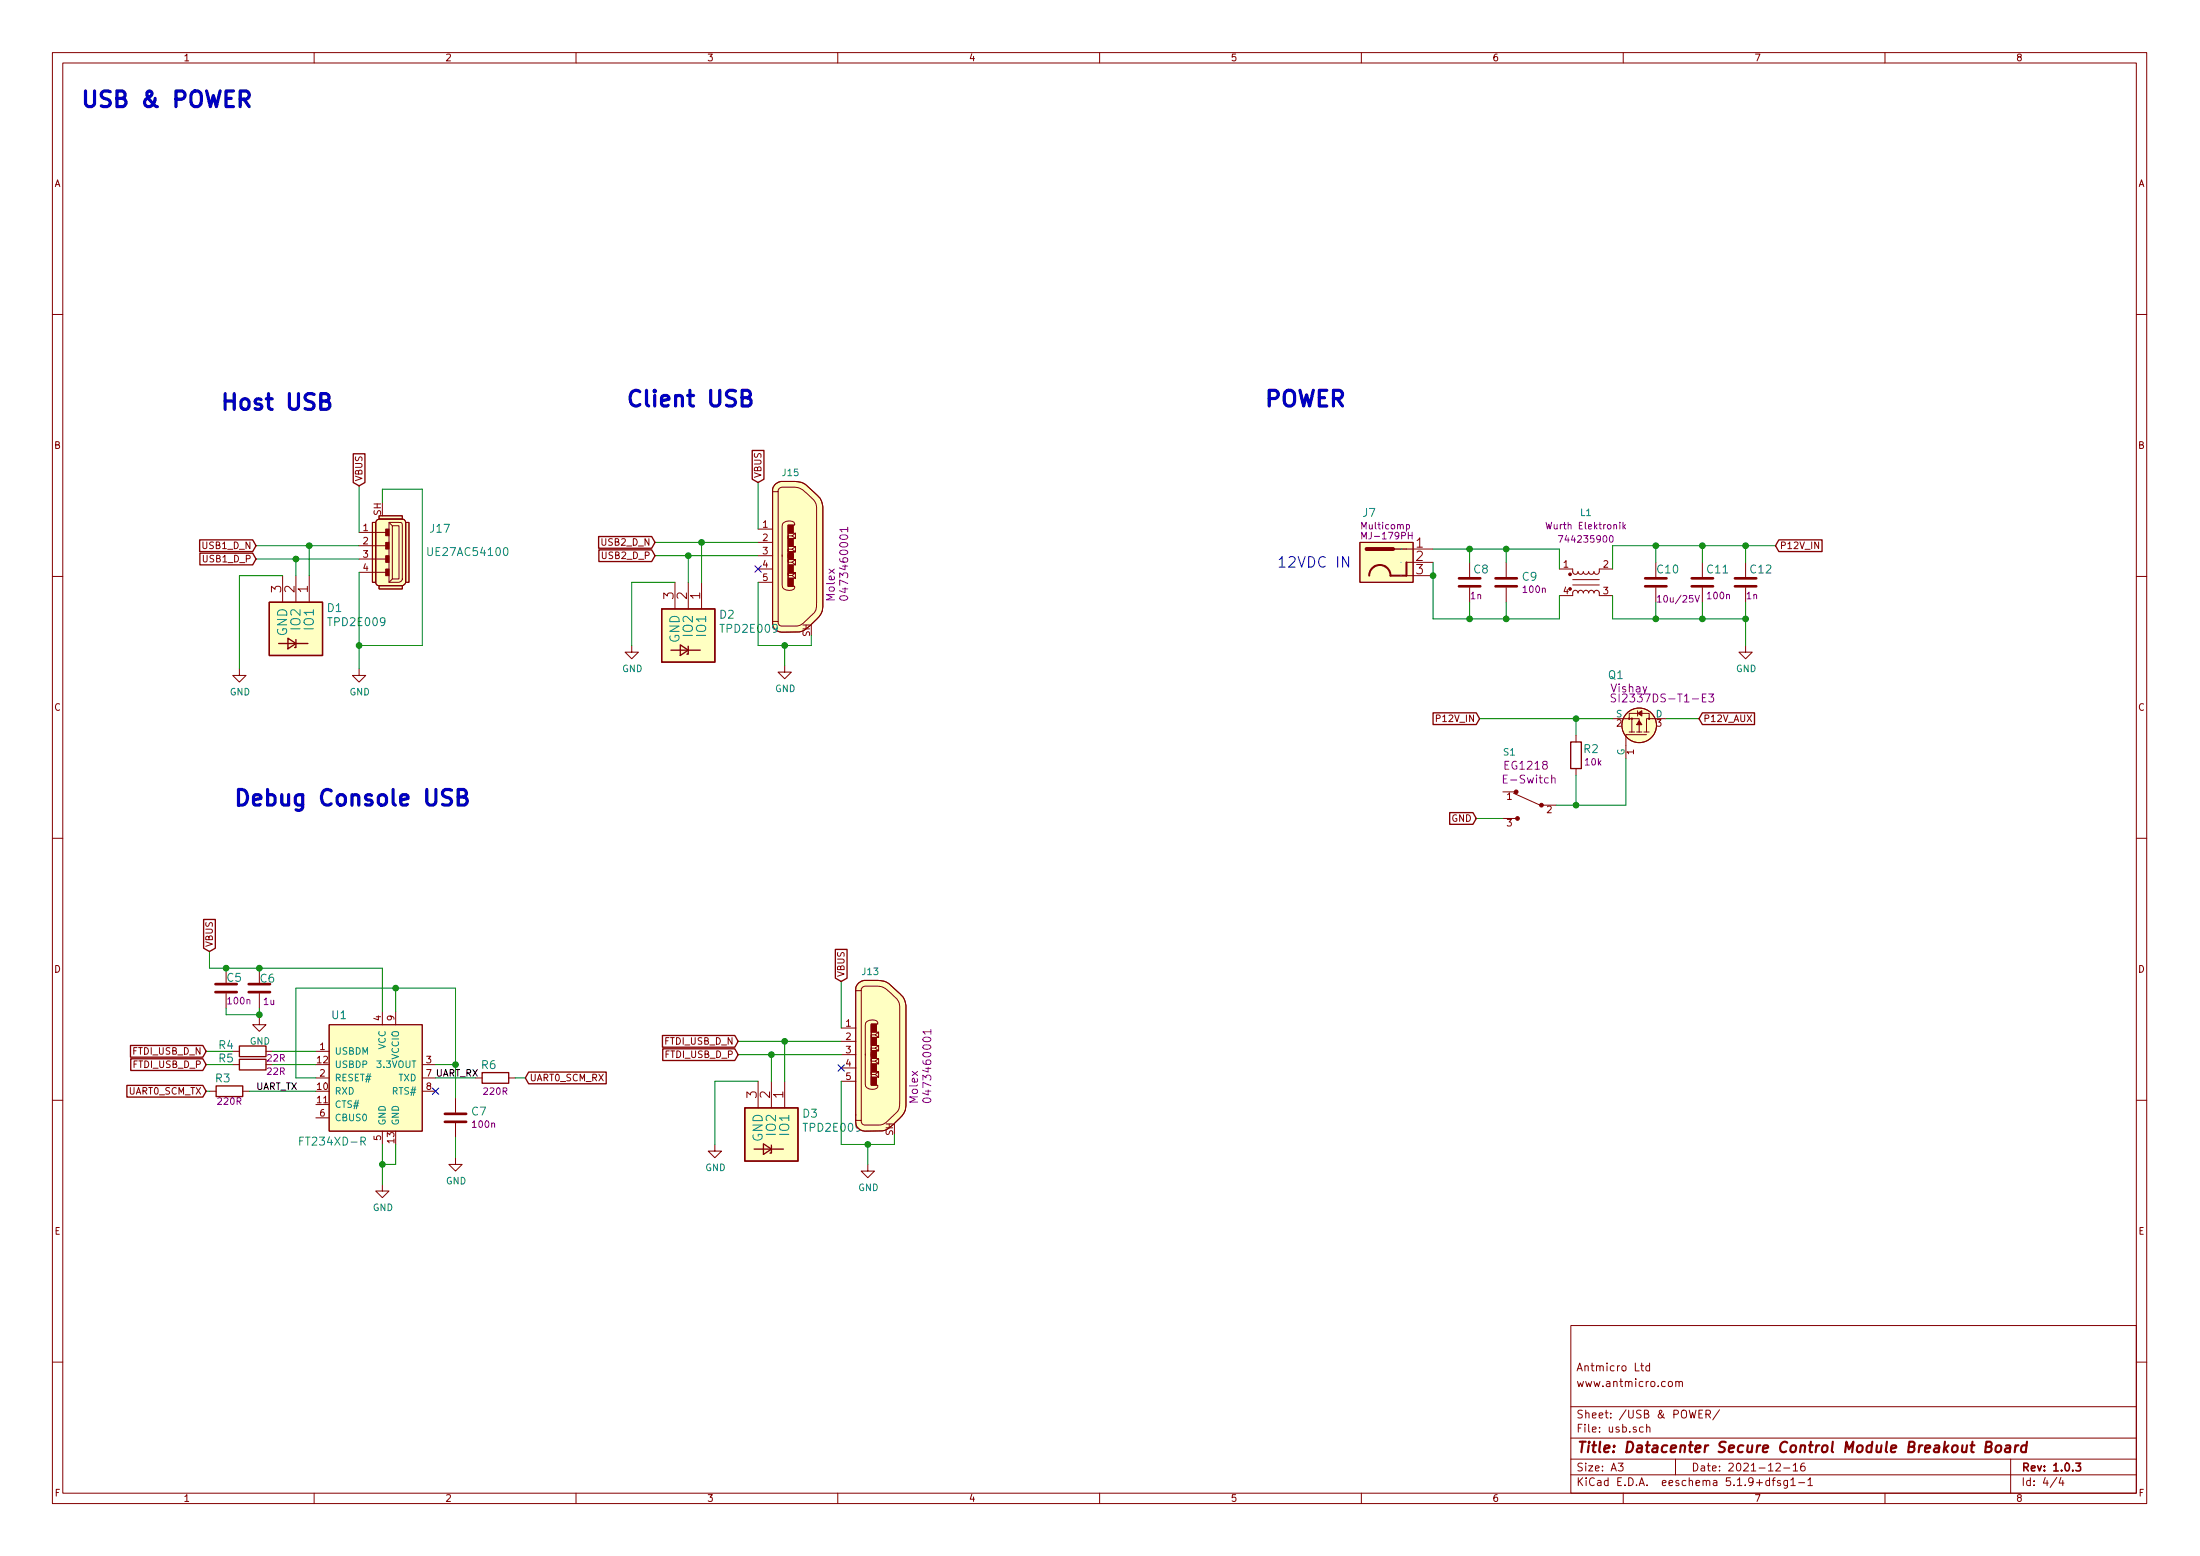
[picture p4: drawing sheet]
<svg xmlns="http://www.w3.org/2000/svg" width="420mm" height="297mm" viewBox="0 0 420 297" stroke-linecap="round" stroke-linejoin="round" font-family="sans-serif">
<g fill="none" stroke="#840000" stroke-width=".19">
<path d="M10 10h400v277h-400zM12 12h396v273.1h-396zM60 10v2M110 10v2M160 10v2M210 10v2M260 10v2M310 10v2M360 10v2M10 60h2M408 60h2M71.1 99.7h.7v11.5h-.7z"/>
<path d="M72 99.2l.4-.1h4.4a.65 .65 0 0 1 .7 .6v11.5a.75 .75 0 0 1-.7 .6h-4.4a.6 .6 0 0 1-.6-.6v-11.5zM72.4 98.5h4.4v.6h-4.4zM74.3 99.7h1.9a.53 .53 0 0 1 .6 .7v10.4l-.6 .4h-1.9zM74.3 99.7l.6 .7M77.5 99.7h.6v11.5h-.6zM147.5 93.9h1.1a.75 .75 0 0 1 .7-.9h2.5a3.3 3.3 0 0 1 2.4 1.2 3.4 3.4 0 0 1 1.7 2.5v19.2l-.4 1-2.1 2.1a2.02 2.02 0 0 1-1.5 .5h-2.7a.71 .71 0 0 1-.6-.9h-1.1M148.6 93.8v24.8M10 110h2M54 109.9v5.1M56.5 109.9v5.1M59.1 109.9v5.1M68.6 101.6h5.1"/>
<path d="M68.6 104.2h5.1M68.6 106.7h5.1M68.6 109.3h5.1M72.4 111.8h4.4v.6h-4.4zM74.9 100.4h1.3v10.1h-1.3zM74.9 110.5l-.6 .7M128.9 111.2v5M131.4 111.2v5M134 111.2v5M144.8 101h2.8M144.8 103.5h2.8M144.8 106.1h2.8"/>
<path d="M144.8 108.6h2.8M144.8 111.2h2.8M147.5 117.6v1.3a1.67 1.67 0 0 0 1.8 1.8l3.8-.2a9.8 9.8 0 0 0 3.9-3.8l.1-.9v-19.1a3.2 3.2 0 0 0-1.1-2.2l-2.2-2a3.4 3.4 0 0 0-2-.6h-2.7a1.83 1.83 0 0 0-1.6 1.7v24M149.4 106v5.7a1.1 1.1 0 0 0 1.3 1l.9-.2 .2-.6h-1.3v-5.8M150.5 106.1v-5.9h1.3v-.3a1.54 1.54 0 0 0-2.3 .1l-.1 6.2M151.3 109.9h-.8v-.5h1.4l-.6 .5 .6 .5h-1.4v-1h1.4v1M151.3 107.3h-.8v-.5h1.4l-.6 .5 .6 .5h-1.4v-1h1.4v1M151.9 104.3v1h-1.4v-1h1.4l-.6 .5 .6 .5h-1.4v-.5h.8M151.9 101.8v1h-1.4v-1h1.4l-.6 .5 .6 .5h-1.4v-.5h.8M259.7 103.5h10.2v7.7h-10.2zM268.6 104.8h5.1M268.6 107.4h5.1"/>
<path d="M268.6 109.9h5.1M280.7 107.4v2.7M280.7 112.2v2.8M287.7 107.4v2.7M287.7 112.2v2.8M297.8 113.7h2.6v-.7l.4-.3 .4 .1 .2 .4 .1-.3 .3-.2 .4 .1 .2 .4 .1-.3 .3-.2 .4 .1 .2 .4 .1-.3 .3-.2 .4 .1 .2 .4 .2-.4 .4-.1 .4 .3v.7h2.6M297.8 108.6h2.6v.7l.4 .3 .4-.1 .2-.4 .1 .3 .3 .2 .4-.1 .2-.4 .1 .3 .3 .2 .4-.1 .2-.4 .3 .5 .5-.1 .2-.4 .2 .4 .4 .1 .4-.3v-.7h2.6M300.4 110.7h5M300.4 111.7h5M316.2 112.2v2.8M325.1 107.4v2.7M325.1 112.2v2.8"/>
<path d="M333.4 107.4v2.7M333.4 112.2v2.8M408 110h2M45.7 127.7v1.2h1.3l-1.3 1.3-1.3-1.3h1.3M68.6 127.7v1.2h1.2l-1.2 1.3-1.3-1.3h1.3M120.6 123.2v1.3h1.3l-1.3 1.3-1.2-1.3h1.2M149.9 127v1.3h1.2l-1.2 1.3-1.3-1.3h1.3M308 137.2h5.1v2.5M311.1 137.3v-1.1h3.9v1.1M311.1 139.7h1.1M311.7 137.2v2.5M312.5 139.7h1.1"/>
<path d="M312.8 135.7v1M313.9 139.7h1.1M318.1 137.2h-3.6v2.5M333.4 123.2v1.3h1.2l-1.2 1.3-1.3-1.3h1.3M287 151.2h2.6M287 156.2h2.6M289.1 151.4l5 2.3M294.6 153.7h2.6M301 140.4v1.2M301 146.7v1.3M314.5 140.2h-4v4.6M10 160h2"/>
<path d="M408 160h2M43.2 184.8v2.8M43.2 189.6v2.8M49.5 194.3v1.3h1.3l-1.3 1.3-1.2-1.3h1.2M49.5 184.8v2.8M49.5 189.6v2.8M62.9 195.6h17.7v20.3h-17.7zM73 193.1v2.5M75.6 193.1v2.5M160.7 196.3h2.7M160.7 198.8h2.7M163.4 189.1h1.1a.75 .75 0 0 1 .7-.8h2.5a3.3 3.3 0 0 1 2.3 1.2 3.4 3.4 0 0 1 1.8 2.4v19.2l-.4 1.1-2.1 2a2.02 2.02 0 0 1-1.5 .6h-2.8a.71 .71 0 0 1-.5-.9h-1.1"/>
<path d="M164.5 189.1v24.8M167.8 199.6v1h-1.4v-1h1.4l-.6 .5 .6 .5h-1.4v-.5h.8M167.8 197v1.1h-1.4v-1.1h1.4l-.6 .5 .6 .6h-1.4v-.6h.8M10 210h2M40 208.3h1.3M44.4 200.7h1.3M44.4 203.2h1.3M46.4 208.3h1.2M50.8 200.7h1.3M60.3 205.8h2.6M60.3 200.7h2.6M60.3 213.4h2.6"/>
<path d="M73 215.9v2.6M80.6 208.3h2.6M80.6 205.8h2.6M80.6 203.2h2.6M87 209.6v2.8M87 214.4v2.8M90.8 205.8h1.3M97.2 205.8h1.2M136.5 218.5v1.2h1.3l-1.3 1.3-1.2-1.3h1.2M144.8 206.4v5.1M147.3 206.4v5.1M149.9 206.4v5.1"/>
<path d="M160.7 201.3h2.7M160.7 203.9h2.7M160.7 206.4h2.7M163.4 212.8v1.3a1.67 1.67 0 0 0 1.8 1.8l3.8-.1a9.8 9.8 0 0 0 3.9-3.9l.1-.8v-19.1a3.2 3.2 0 0 0-1.1-2.3l-2.2-2a3.4 3.4 0 0 0-2-.5h-2.7a1.83 1.83 0 0 0-1.6 1.7v23.9M165.3 201.2v5.8a1.1 1.1 0 0 0 1.3 1l.9-.2 .1-.6h-1.2v-5.9M166.4 201.4v-5.9h1.2v-.3a1.54 1.54 0 0 0-2.3 .1v6.2M167.2 205.1h-.8v-.5h1.4l-.6 .5 .6 .5h-1.4v-1h1.4v1M167.2 202.6h-.8v-.5h1.4l-.6 .5 .6 .5h-1.4v-1h1.4v1M408 210h2M73 226.1v1.3h1.3l-1.3 1.2-1.2-1.2h1.2M87 221v1.3h1.3l-1.3 1.3-1.3-1.3h1.3M165.7 222.3v1.3h1.3l-1.3 1.2-1.2-1.2h1.2"/>
<path d="M300 253h108v32.1h-108zM10 260h2M300 278.5h108M300 274.5h108M300 268.5h108M309 279.3h1l-.5 .6 .4 .1v.7l-.2 .1-.7-.1M313.3 260.7h.6M313.5 260.2v1.3l.4 .2M313.8 272.5l-.4-.1-.3 .3 .1 .6 .2 .1 .4-.1M314.5 272.5l.2-.1 .3 .1 .1 .9M314.5 271.9v1.5M315 260.8l-.4-.1-.3 .3 .1 .6 .2 .1 .4-.1"/>
<path d="M315 260.2v1.5M318.7 263.8l.2-.1 .4 .1v.8l-.2 .1-.4-.1zM320 278.5v3M320 263.8l.2-.1 .4 .1 .1 .9M320 263.7v1M320.7 263.9a.34 .34 0 0 1 .3-.2 .34 .34 0 0 1 .3 .2v.8M324.5 269.9h.5M325.2 269.2h-.7v1.5h.7M325.8 270l.7-.1 .2-.2-.2-.4-.7-.1v1.5M326.2 270l.5 .7M328.4 269.1l-1.3 2M339.2 279.5l.6-.2 .2 .4-.9 1.1h.9"/>
<path d="M342.5 279.7l.4-.4v1.5M344.6 279.3a.59 .59 0 0 0-.7 .6l.1 .8 .2 .1 .5-.1 .1-.5-.2-.3h-.4l-.3 .3M384 278.5v6.6M408 260h2M60 285.1v1.9M110 285.1v1.9M160 285.1v1.9M210 285.1v1.9M260 285.1v1.9M300 281.5h108M310 285.1v1.9M337.9 282.7l-.4-.1-.3 .3 .1 .6 .2 .1 .4-.1"/>
<path d="M337.9 282.1v1.5M338.5 282.6h.5M339 282.1l-.3 .2v1.3M340 282.7l-.4-.1-.2 .2 .1 .2 .5 .2v.3h-.6M340.7 280.2h1.1M341.4 282.6v1.2l-.3 .3-.4-.1M341.4 282.7l-.5-.1-.2 .3 .1 .6h.6M342 282.5l.4-.4v1.5M342 283.6h.9M342.5 280.8h.8M343.5 283h1.2M345.3 282.5l.4-.4v1.5"/>
<path d="M345.3 283.6h.9M360 285.1v1.9M392.8 282l-1.3 2M393.6 282l-.4 1.1h1M394 282.6v1"/>
<circle cx="311.2" cy="137.2" r=".13"/>
<circle cx="311.7" cy="137.2" r=".13"/>
<circle cx="313.1" cy="138.5" r="3.3"/>
<circle cx="315" cy="137.2" r=".13"/>
</g>
<path d="M396.4 279.3h1l-.5 .6 .4 .1v.7l-.2 .1-.7-.1" fill="none" stroke="#840000" stroke-width=".3"/>
<path d="M379.2 276.2l.9-.1a.47 .47 0 0 0 .3-.5 .47 .47 0 0 0-.3-.4h-.7l-.3 2h.8a.53 .53 0 0 0 .4-.5 .53 .53 0 0 0-.4-.5M381.3 276.1l.1-.1a.54 .54 0 0 1 .8 .3l-.2 .7a.54 .54 0 0 1-.5 .2 .54 .54 0 0 1-.4-.4zM383.1 276h.8l-.1 1.2M383.9 276.4l-.7 .1a.4 .4 0 0 0-.3 .3 .4 .4 0 0 0 .2 .4l.7-.1M384.9 275.9l-.1 1.3M385.5 275.9l-.4 .1-.2 .3M387 276a.68 .68 0 0 0-1 .3v.5l.1 .3 .2 .1 .6-.1M387.1 275.2l-.2 2" fill="none" stroke="#840000" stroke-width=".41"/>
<g fill="none" stroke="#840000" stroke-width=".51">
<path d="M278.6 111.9h4.1M278.6 110.4h4.1M285.6 111.9h4.1M285.6 110.4h4.1M314.2 111.9h4.1M314.2 110.4h4.1M323.1 111.9h4.1M323.1 110.4h4.1M331.3 111.9h4.1M331.3 110.4h4.1M41.1 189.4h4.1M41.1 187.9h4.1"/>
<path d="M47.5 189.4h4.1M47.5 187.9h4.1M85 212.6h4M85 214.2h4"/>
</g>
<g fill="none" stroke="#840000" stroke-width=".25">
<path d="M67.5 86.6h2.2v5.5l-1.1 .6-1.1-.6zM143.7 86h2.2v5.5l-1.1 .6-1.1-.6zM38.1 103.1h10.2l.6 1.1-.6 1.1h-10.2zM38.2 105.6h10.1l.6 1.1-.6 1.1h-10.1zM51.4 115h10.2v10.1h-10.2zM114.3 102.4h10.2l.6 1.1-.6 1.2h-10.2zM114.4 105h10.1l.6 1.1-.6 1.1h-10.1zM126.4 116.2h10.1v10.2h-10.1zM263.5 104.8h5.1M339.7 103.1h8.3v2.2h-8.3l-.6-1.1zM53.2 122.8h5.6M55 121.8l1.5 1-1.5 1.1z"/>
<path d="M56.5 122.1v1.5h-.2M128.1 124.1h5.6M129.9 123.1l1.5 1-1.5 1zM131.4 123.4v1.5h-.2M273.7 136.1h8.2l.7 1.1-.7 1.1h-8.2zM325.1 136.1h10v2.2h-10l-.6-1.1zM276.9 155.1h4.4l.6 1.1-.6 1.2h-4.4zM300 141.6h2v5.1h-2zM38.9 175.5h2.2v5.5l-1.1 .6-1.1-.6zM24.9 199.6h13.8l.7 1.1-.7 1.1h-13.8zM45.7 199.7h5.1v2h-5.1zM126.5 197.7h13.8l.7 1.1-.7 1.1h-13.8z"/>
<path d="M159.5 181.2h2.3v5.5l-1.1 .7-1.2-.7zM24.2 207.2h14.5l.7 1.1-.7 1.1h-14.5zM25 202.1h13.7l.7 1.1-.7 1.2h-13.7zM41.3 207.3h5.1v2h-5.1zM45.7 202.2h5.1v2.1h-5.1zM92.1 204.8h5.1v2h-5.1zM101 204.7h14.8v2.2h-14.8l-.7-1.1zM126.6 200.2h13.7l.7 1.1-.7 1.1h-13.7zM142.2 211.5h10.2v10.2h-10.2zM144 219.4h5.6M145.8 218.3l1.5 1.1-1.5 1zM147.3 218.6v1.5h-.2"/>
</g>
<g fill="#ffffc2" stroke="#ffffc2" stroke-width=".19">
<path d="M62.9 195.6h17.7v20.3h-17.7z"/>
<path d="M148 92.6l.6-.5 .5-.2h2.7a3.4 3.4 0 0 1 2 .6l2.2 2a3.2 3.2 0 0 1 1.1 2.2v19.1a3.3 3.3 0 0 1-1.1 2.4l-1.4 1.3-1.5 1-3.8 .2a1.77 1.77 0 0 1-1.8-1.8v-25.3l.1-.4z"/>
<path d="M77.5 99.7h.6v11.5h-.6z"/>
<path d="M72.4 98.5h4.4v.6h-4.4z"/>
<path d="M72.4 111.8h4.4v.6h-4.4z"/>
<path d="M71.1 99.7h.7v11.5h-.7z"/>
<path d="M72 99.2l.4-.1h4.4a.65 .65 0 0 1 .7 .6v11.5a.75 .75 0 0 1-.7 .6h-4.4a.6 .6 0 0 1-.6-.6v-11.5z"/>
<path d="M142.2 211.5h10.2v10.2h-10.2z"/>
<path d="M163.8 187.8l.7-.5 .5-.1h2.7a3.4 3.4 0 0 1 2 .5l2.2 2a3.2 3.2 0 0 1 1.1 2.3v19.1a3.3 3.3 0 0 1-1.2 2.4l-1.3 1.3-1.5 1-3.8 .1a1.77 1.77 0 0 1-1.8-1.8v-25.2v-.4z"/>
<path d="M259.7 103.5h10.2v7.7h-10.2z"/>
<path d="M126.4 116.2h10.1v10.2h-10.1z"/>
<path d="M51.4 115h10.2v10.1h-10.2z"/>
<circle cx="313.1" cy="138.5" r="3.3"/>
</g>
<path d="M267.6 104.8h.1M267.6 107.3v.1M267.6 109.9h.1M57.3 217.8h.5M58 217.1h-.7v1.5" fill="none" stroke="#008484" stroke-width=".19"/>
<g fill="#840000" stroke="#840000" stroke-width=".19">
<path d="M150.5 110.4h1v1.5h-1z"/>
<path d="M150.5 107.9h1v1.5h-1z"/>
<path d="M150.5 105.7h1v1h-1z"/>
<path d="M150.5 105.4h1v1.1h-1z"/>
<path d="M150.5 102.8h1v1.5h-1z"/>
<path d="M150.5 100.2h1v1.6h-1z"/>
<path d="M73.7 101h.6v1.3h-.6z"/>
<path d="M73.7 103.5h.6v1.3h-.6z"/>
<path d="M73.7 106.1h.6v1.3h-.6z"/>
<path d="M73.7 108.6h.6v1.3h-.6z"/>
<path d="M166.4 205.6h1v1.6h-1z"/>
<path d="M166.4 203.1h1v1.5h-1z"/>
<path d="M166.4 201h1v1h-1z"/>
<path d="M166.4 200.7h1v1h-1z"/>
<path d="M166.4 198h1v1.6h-1z"/>
<path d="M166.4 195.5h1v1.5h-1z"/>
<path d="M313.1 137.6l.5 .7h-1.1z"/>
<path d="M312.8 136.2l.8-.5v1z"/>
<circle cx="294.4" cy="153.7" r=".36"/>
<circle cx="289.8" cy="156.2" r=".36"/>
<circle cx="289.6" cy="151.2" r=".36"/>
<circle cx="299.8" cy="109.6" r=".25"/>
</g>
<g fill="none" stroke="#840084" stroke-width=".19">
<path d="M310 99.7v1.3M160.5 113.9l.8-.2 .4 .2 .2 .2a.81 .81 0 0 1-.8 .5 .81 .81 0 0 1-.7-.5zM161.9 101.1h-1.5l.4 .4M161.9 100.6v.9M260.1 102.9v-1.3l.4 .9 .4-.9v1.3M268.6 100.2l.4-.1 .2 .3-.1 .5h-.5M269 102.2h.7M269.7 101.6v1.3M297.6 102.2h.9l-.6 1.3M307.5 102.4l.2-.2a.69 .69 0 0 1 .4 .7 .69 .69 0 0 1-.4 .6l-.2-.1-.1-.4zM310.1 100.5l.3 .5M310.4 100.1l-.4 .5"/>
<path d="M316.5 114l.4-.3v1.2M316.5 114.9h.7M323.7 113.7l.5 1.2 .4-1.2M308.6 132.5h-.6l-.2 .1v.5l.6 .2 .2 .4-.3 .3-.6-.1M326.3 132.5h1l-.5 .6h.4l.1 .2-.1 .6-.6 .1-.3-.2M296.3 148.6h.1a.37 .37 0 0 1 .6 .1v.8M177.8 197h-1.5l.4 .4M177.8 196.5v.9M176.4 209.7l.8-.1 .4 .1 .2 .3a.81 .81 0 0 1-.8 .5 .81 .81 0 0 1-.7-.5z"/>
</g>
<path d="M268.6 107.4v2.5h-3a2.03 2.03 0 0 0-2.1-2 2.03 2.03 0 0 0-2 2" fill="none" stroke="#840000" stroke-width=".38"/>
<path d="M261 104.8h5.1" fill="none" stroke="#840000" stroke-width=".76"/>
<g fill="none" stroke="#008400" stroke-width=".19">
<path d="M68.6 92.7v8.9M73 95.9v-2.5h7.6v29.8h-12M144.8 92.1v8.9M48.9 104.2h19.7M48.9 106.7h19.7M54 109.9h-8.3v17.8M56.5 106.7v3.2M59.1 104.2v5.7M68.6 109.3v18.4M125.1 106.1h19.7M125.1 103.5h19.7M128.9 111.2h-8.3v12"/>
<path d="M131.4 106.1v5.1M134 103.5v7.7M144.8 111.2v12h10.1v-1.9M273.7 107.4v10.7h24.1v-4.4M273.7 104.8h24.1v3.8M280.7 104.8v2.6M280.7 115v3.1M287.7 104.8v2.6M287.7 115v3.1M308 113.7v4.4h25.4M316.2 104.2v3.2M316.2 115v3.1"/>
<path d="M325.1 104.2v3.2M325.1 115v3.1M333.4 104.2v3.2M333.4 115v8.2M339.1 104.2h-31.1v4.4M149.9 123.2v3.8M282.6 137.2h25.4M301 137.2v3.2M318.1 137.2h6.4M281.9 156.2h5.1M301 148v5.7M310.5 144.8v8.9h-13.3"/>
<path d="M40 181.6v3.2h33v8.3M43.2 192.4v1.3h6.3M49.5 192.4v1.9M75.6 188.6v4.5M141 198.8h19.7M149.9 198.8v7.6M160.7 187.4v8.9M39.4 203.2h5M39.4 200.7h5M39.4 208.3h.6M47.6 208.3h12.7M52.1 203.2h8.2"/>
<path d="M52.1 200.7h8.2M60.3 205.8h-3.8v-17.2h30.5v21M73 218.5v7.6M75.6 218.5v3.8h-2.6M83.2 203.2h3.8M83.2 205.8h7.6M87 217.2v3.8M98.4 205.8h1.9M141 201.3h19.7M144.8 206.4h-8.3v12.1M147.3 201.3v5.1M160.7 206.4v12.1h10.1v-1.9"/>
<path d="M165.7 218.5v3.8"/>
</g>
<path d="M257.6 106.3v2l-1.2-2v2" fill="none" stroke="#0000c2" stroke-width=".19"/>
<path d="M45.9 18.9h1.1a.81 .81 0 0 0 .6-.8 .81 .81 0 0 0-.6-.7h-1.1v3M46.6 18.9l1 1.5M61.3 76.6h1a.73 .73 0 0 0 .6-.7 .73 .73 0 0 0-.6-.8h-1v3h1.1a.8 .8 0 0 0 .6-.8 .8 .8 0 0 0-.7-.7M141.7 75.9h1a.73 .73 0 0 0 .6-.7 .73 .73 0 0 0-.6-.7h-1v3h1.2a.8 .8 0 0 0 .6-.8 .8 .8 0 0 0-.8-.8M87.5 152.1h1a.73 .73 0 0 0 .6-.7 .73 .73 0 0 0-.6-.7h-1v3h1.1a.8 .8 0 0 0 .7-.8 .8 .8 0 0 0-.8-.8" fill="none" stroke="#0000c2" stroke-width=".61"/>
<g fill="#008400" stroke="#008400" stroke-width=".25">
<circle cx="301" cy="137.2" r=".51"/>
<circle cx="149.9" cy="123.2" r=".51"/>
<circle cx="134" cy="103.5" r=".51"/>
<circle cx="301" cy="153.7" r=".51"/>
<circle cx="273.7" cy="109.9" r=".51"/>
<circle cx="75.6" cy="188.6" r=".51"/>
<circle cx="49.5" cy="193.7" r=".51"/>
<circle cx="49.5" cy="184.8" r=".51"/>
<circle cx="59.1" cy="104.2" r=".51"/>
<circle cx="43.2" cy="184.8" r=".51"/>
<circle cx="147.3" cy="201.3" r=".51"/>
<circle cx="87" cy="203.2" r=".51"/>
<circle cx="149.9" cy="198.8" r=".51"/>
<circle cx="56.5" cy="106.7" r=".51"/>
<circle cx="131.4" cy="106.1" r=".51"/>
<circle cx="165.7" cy="218.5" r=".51"/>
<circle cx="316.2" cy="118.1" r=".51"/>
<circle cx="316.2" cy="104.2" r=".51"/>
<circle cx="73" cy="222.3" r=".51"/>
<circle cx="287.7" cy="104.8" r=".51"/>
<circle cx="325.1" cy="104.2" r=".51"/>
<circle cx="287.7" cy="118.1" r=".51"/>
<circle cx="333.4" cy="104.2" r=".51"/>
<circle cx="68.6" cy="123.2" r=".51"/>
<circle cx="325.1" cy="118.1" r=".51"/>
<circle cx="333.4" cy="118.1" r=".51"/>
<circle cx="280.7" cy="104.8" r=".51"/>
<circle cx="280.7" cy="118.1" r=".51"/>
</g>
<path d="M144.2 108l1.2 1.2M145.4 108l-1.2 1.2M82.6 207.7l1.2 1.2M83.8 207.7l-1.2 1.2M160 203.3l1.3 1.2M161.3 203.3l-1.3 1.2" fill="none" stroke="#000084" stroke-width=".19"/>
<g font-size="4.2" fill="#0000c2">
<text x="15.2" y="20.5">USB &amp; POWER</text>
<text x="119.4" y="77.7">Client USB</text>
<text x="241.3" y="77.7">POWER</text>
<text x="41.9" y="78.3">Host USB</text>
<text x="44.4" y="153.9">Debug Console USB</text>
</g>
<text font-size="2.8" fill="#0000c2" x="243.8" y="108.4">12VDC IN</text>
<text font-size="2.8" fill="#840000" x="301" y="277.3">Title: Datacenter Secure Control Module Breakout Board</text>
<g font-size="2.5" fill="#840000">
<text x="270.5" y="104.6">1</text>
<text x="270.5" y="107.1">2</text>
<text x="53.7" y="113.1" transform="rotate(-90 53.7 113.1)">3</text>
<text x="56.3" y="113.1" transform="rotate(-90 56.3 113.1)">2</text>
<text x="58.8" y="113.1" transform="rotate(-90 58.8 113.1)">1</text>
<text x="270.5" y="109.6">3</text>
<text x="128.7" y="114.4" transform="rotate(-90 128.7 114.4)">3</text>
<text x="131.2" y="114.4" transform="rotate(-90 131.2 114.4)">2</text>
<text x="133.7" y="114.4" transform="rotate(-90 133.7 114.4)">1</text>
<text x="144.5" y="209.6" transform="rotate(-90 144.5 209.6)">3</text>
<text x="147.1" y="209.6" transform="rotate(-90 147.1 209.6)">2</text>
<text x="149.6" y="209.6" transform="rotate(-90 149.6 209.6)">1</text>
</g>
<g font-size="2.5" fill="#008484">
<text x="57.4" y="120" transform="rotate(-90 57.4 120)">IO2</text>
<text x="59.9" y="120" transform="rotate(-90 59.9 120)">IO1</text>
<text x="54.9" y="121.5" transform="rotate(-90 54.9 121.5)">GND</text>
<text x="129.8" y="122.8" transform="rotate(-90 129.8 122.8)">GND</text>
<text x="132.3" y="121.2" transform="rotate(-90 132.3 121.2)">IO2</text>
<text x="134.9" y="121.2" transform="rotate(-90 134.9 121.2)">IO1</text>
<text x="145.7" y="218" transform="rotate(-90 145.7 218)">GND</text>
<text x="148.2" y="216.5" transform="rotate(-90 148.2 216.5)">IO2</text>
<text x="150.7" y="216.5" transform="rotate(-90 150.7 216.5)">IO1</text>
</g>
<g font-size="2.1" fill="#008484">
<text x="82.3" y="101.7">J17</text>
<text x="260.3" y="98.7">J7</text>
<text x="82.2" y="106.1">UE27AC54100</text>
<text x="281.5" y="109.5">C8</text>
<text x="290.8" y="110.9">C9</text>
<text x="316.6" y="109.5">C10</text>
<text x="326.1" y="109.5">C11</text>
<text x="334.4" y="109.5">C12</text>
<text x="62.6" y="116.8">D1</text>
<text x="62.9" y="119.5">TPD2E009</text>
<text x="137.5" y="118.1">D2</text>
<text x="137.9" y="120.8">TPD2E009</text>
<text x="307.2" y="129.6">Q1</text>
<text x="302.5" y="143.7">R2</text>
<text x="43.4" y="187.4">C5</text>
<text x="49.7" y="187.6">C6</text>
<text x="63.4" y="194.5">U1</text>
<text x="41.8" y="200.3">R4</text>
<text x="41.8" y="202.8">R5</text>
<text x="41.2" y="206.6">R3</text>
<text x="92" y="204.1">R6</text>
<text x="90.1" y="212.9">C7</text>
<text x="153.4" y="213.3">D3</text>
<text x="57.8" y="218.7">FT234XD-R</text>
<text x="153.7" y="216">TPD2E009</text>
</g>
<g font-size="2.1" fill="#840084">
<text x="162" y="113.5" transform="rotate(-90 162 113.5)">0473460001</text>
<text x="159.4" y="114.7" transform="rotate(-90 159.4 114.7)">Molex</text>
<text x="307.7" y="132.2">Vishay</text>
<text x="309.4" y="134.1">SI2337DS-T1-E3</text>
<text x="287.6" y="146.9">EG1218</text>
<text x="287.6" y="149.6">E-Switch</text>
<text x="177.9" y="209.4" transform="rotate(-90 177.9 209.4)">0473460001</text>
<text x="175.3" y="210.6" transform="rotate(-90 175.3 210.6)">Molex</text>
</g>
<g font-size="2.1" fill="#840000">
<text x="301" y="261.8">Antmicro Ltd</text>
<text x="301" y="264.8">www.antmicro.com</text>
<text x="301" y="273.5">File: usb.sch</text>
<text x="301" y="270.8">Sheet: /USB &amp; POWER/</text>
<text x="301" y="280.9">Size: A3</text>
<text x="323" y="280.9">Date: 2021-12-16</text>
<text x="386" y="280.9">Rev: 1.0.3</text>
<text x="301" y="283.7">KiCad E.D.A. eeschema 5.1.9+dfsg1-1</text>
<text x="386" y="283.7">Id: 4/4</text>
</g>
<g font-size="1.8" fill="#840000">
<text x="35" y="11.7">1</text>
<text x="85" y="11.7">2</text>
<text x="135" y="11.7">3</text>
<text x="185" y="11.7">4</text>
<text x="235" y="11.7">5</text>
<text x="285" y="11.7">6</text>
<text x="335" y="11.7">7</text>
<text x="385" y="11.7">8</text>
<text x="10.4" y="35.7">A</text>
<text x="408.4" y="35.7">A</text>
<text x="10.4" y="85.7">B</text>
<text x="408.4" y="85.7">B</text>
<text x="69.2" y="92" transform="rotate(-90 69.2 92)">VBUS</text>
<text x="145.4" y="91.3" transform="rotate(-90 145.4 91.3)">VBUS</text>
<text x="69.4" y="101.4">1</text>
<text x="72.8" y="98.4" transform="rotate(-90 72.8 98.4)">SH</text>
<text x="145.7" y="100.7">1</text>
<text x="38.9" y="104.8">USB1_D_N</text>
<text x="39" y="107.4">USB1_D_P</text>
<text x="69.4" y="103.9">2</text>
<text x="69.4" y="106.5">3</text>
<text x="115.1" y="104.2">USB2_D_N</text>
<text x="115.2" y="106.7">USB2_D_P</text>
<text x="145.7" y="103.3">2</text>
<text x="145.7" y="105.8">3</text>
<text x="339.9" y="104.8">P12V_IN</text>
<text x="69.4" y="109">4</text>
<text x="145.7" y="108.4">4</text>
<text x="145.7" y="110.9">5</text>
<text x="298.6" y="108.4">1</text>
<text x="298.6" y="113.4">4</text>
<text x="306.2" y="108.4">2</text>
<text x="306.2" y="113.4">3</text>
<text x="154.7" y="121.5" transform="rotate(-90 154.7 121.5)">SH</text>
<text x="10.4" y="135.7">C</text>
<text x="274.7" y="137.8">P12V_IN</text>
<text x="325.3" y="137.8">P12V_AUX</text>
<text x="408.4" y="135.7">C</text>
<text x="308.8" y="138.7">2</text>
<text x="316.4" y="138.7">3</text>
<text x="312" y="144" transform="rotate(-90 312 144)">1</text>
<text x="287.8" y="152.7">1</text>
<text x="295.4" y="155.2">2</text>
<text x="277.2" y="156.9">GND</text>
<text x="287.8" y="157.8">3</text>
<text x="10.4" y="185.7">D</text>
<text x="40.6" y="180.9" transform="rotate(-90 40.6 180.9)">VBUS</text>
<text x="408.4" y="185.7">D</text>
<text x="161.3" y="186.6" transform="rotate(-90 161.3 186.6)">VBUS</text>
<text x="72.8" y="194.8" transform="rotate(-90 72.8 194.8)">4</text>
<text x="75.3" y="194.8" transform="rotate(-90 75.3 194.8)">9</text>
<text x="161.6" y="196">1</text>
<text x="25.4" y="201.3">FTDI_USB_D_N</text>
<text x="25.5" y="203.9">FTDI_USB_D_P</text>
<text x="51.1" y="202.7">22R</text>
<text x="60.6" y="203">12</text>
<text x="61.1" y="200.4">1</text>
<text x="81.4" y="203">3</text>
<text x="127" y="199.4">FTDI_USB_D_N</text>
<text x="127.1" y="202">FTDI_USB_D_P</text>
<text x="161.6" y="198.5">2</text>
<text x="161.6" y="201.1">3</text>
<text x="161.6" y="203.6">4</text>
<text x="24.5" y="209">UART0_SCM_TX</text>
<text x="60.6" y="208.1">10</text>
<text x="61.1" y="205.5">2</text>
<text x="81.4" y="208.1">8</text>
<text x="101.1" y="206.4">UART0_SCM_RX</text>
<text x="161.6" y="206.2">5</text>
<text x="60.6" y="210.6">11</text>
<text x="61.1" y="213.1">6</text>
<text x="72.8" y="217.7" transform="rotate(-90 72.8 217.7)">5</text>
<text x="75.3" y="218.2" transform="rotate(-90 75.3 218.2)">13</text>
<text x="170.6" y="216.8" transform="rotate(-90 170.6 216.8)">SH</text>
<text x="10.4" y="235.7">E</text>
<text x="408.4" y="235.7">E</text>
<text x="10.5" y="285.7">F</text>
<text x="35" y="286.7">1</text>
<text x="85" y="286.7">2</text>
<text x="135" y="286.7">3</text>
<text x="185" y="286.7">4</text>
<text x="235" y="286.7">5</text>
<text x="285" y="286.7">6</text>
<text x="335" y="286.7">7</text>
<text x="385" y="286.7">8</text>
<text x="408.5" y="285.7">F</text>
</g>
<g font-size="1.8" fill="#008484">
<text x="149.5" y="90.9">J15</text>
<text x="301.9" y="98.5">L1</text>
<text x="118.8" y="128.3">GND</text>
<text x="331.5" y="128.3">GND</text>
<text x="43.9" y="132.8">GND</text>
<text x="66.8" y="132.8">GND</text>
<text x="148" y="132.1">GND</text>
<text x="308.7" y="136.9">S</text>
<text x="316.2" y="136.9">D</text>
<text x="287.2" y="144.2">S1</text>
<text x="310.3" y="144.2" transform="rotate(-90 310.3 144.2)">G</text>
<text x="164.7" y="186.1">J13</text>
<text x="47.7" y="199.4">GND</text>
<text x="63.9" y="201.3">USBDM</text>
<text x="63.9" y="203.9">USBDP</text>
<text x="72.3" y="203.9">3.3VOUT</text>
<text x="73.7" y="200.4" transform="rotate(-90 73.7 200.4)">VCC</text>
<text x="76.2" y="202.2" transform="rotate(-90 76.2 202.2)">VCCIO</text>
<text x="63.9" y="209">RXD</text>
<text x="63.9" y="206.4">RESET#</text>
<text x="75.1" y="209">RTS#</text>
<text x="76.1" y="206.4">TXD</text>
<text x="63.9" y="211.5">CTS#</text>
<text x="63.9" y="214">CBUS0</text>
<text x="73.7" y="214.9" transform="rotate(-90 73.7 214.9)">GND</text>
<text x="76.2" y="214.9" transform="rotate(-90 76.2 214.9)">GND</text>
<text x="85.2" y="226.1">GND</text>
<text x="134.7" y="223.6">GND</text>
<text x="163.9" y="227.4">GND</text>
<text x="71.2" y="231.2">GND</text>
</g>
<g font-size="1.8" fill="#840084">
<text x="260.2" y="101.1">Multicomp</text>
<text x="295.8" y="101.1">Wurth Elektronik</text>
<text x="260.7" y="103">MJ-179PH</text>
<text x="298.5" y="103.6">744235900</text>
<text x="291" y="113.2">100n</text>
<text x="280.9" y="114.4">1n</text>
<text x="317.2" y="115">10u/25V</text>
<text x="326.2" y="114.4">100n</text>
<text x="333.6" y="114.4">1n</text>
<text x="302.8" y="146.1">10k</text>
<text x="43.6" y="191.7">100n</text>
<text x="50.4" y="191.9">1u</text>
<text x="51.1" y="205.2">22R</text>
<text x="92.5" y="209">220R</text>
<text x="41.7" y="210.9">220R</text>
<text x="90.4" y="215.3">100n</text>
</g>
<g font-size="1.8">
<text x="48.9" y="208.1">UART_TX</text>
<text x="81.4" y="205.5">7 UART_RX</text>
</g>
</svg>
